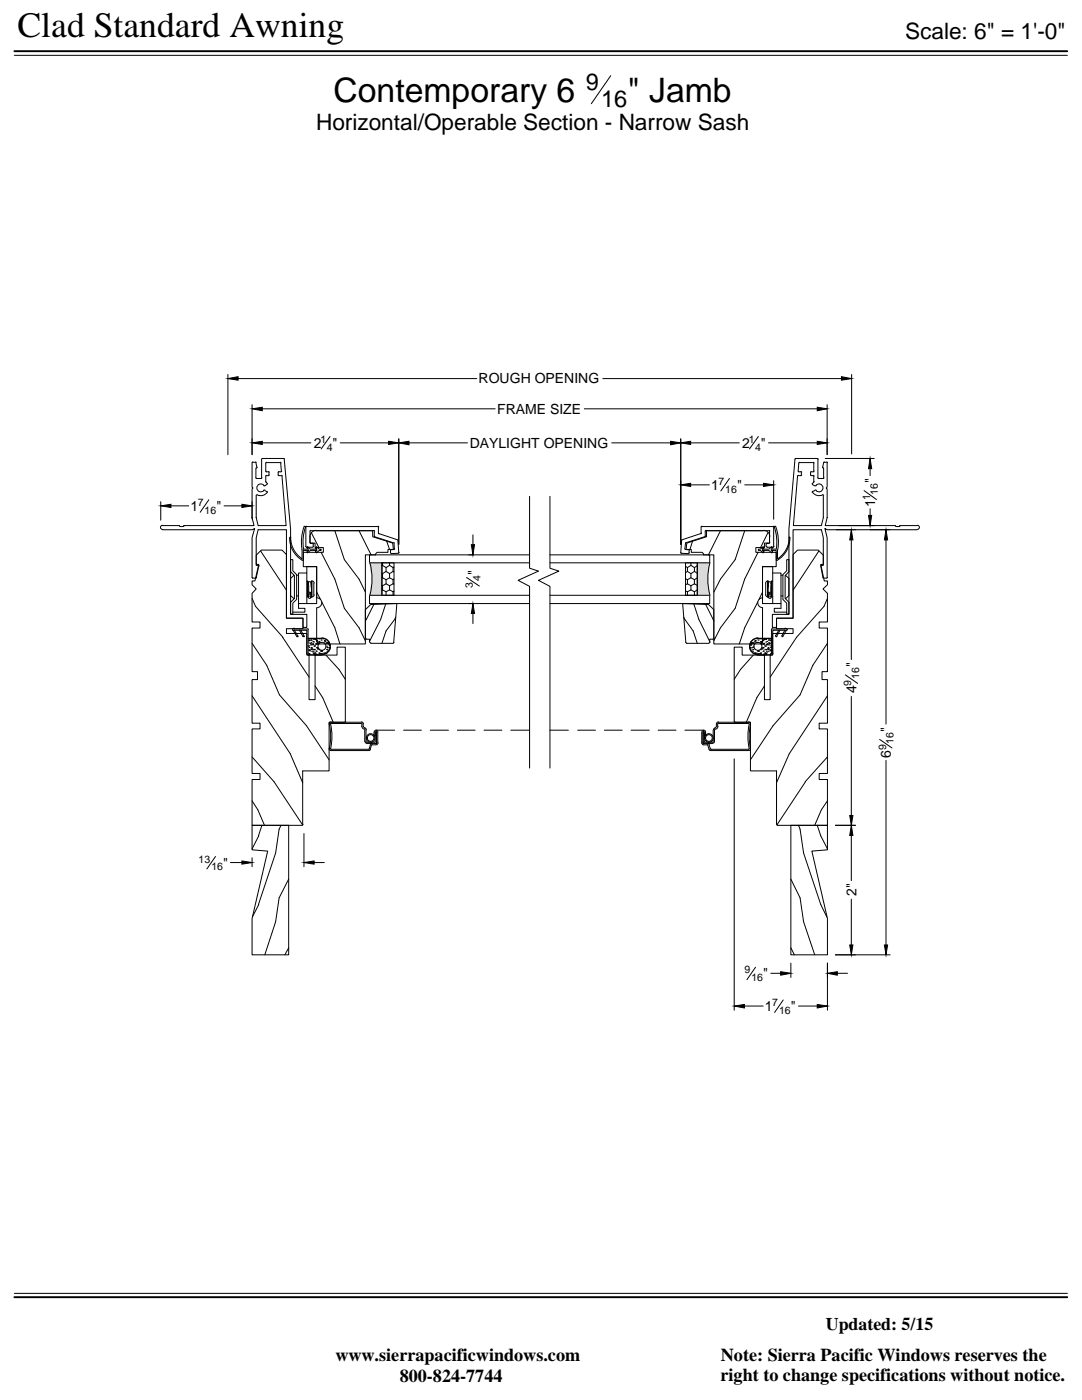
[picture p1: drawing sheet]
<svg xmlns="http://www.w3.org/2000/svg" width="216mm" height="279mm" viewBox="0 0 216 279" stroke-linecap="round" stroke-linejoin="round" font-family="sans-serif">
<!-- layer: DIM -->
<g fill="none" stroke="#000" stroke-width=".2">
<path d="M2.9 11h210.1M121.9 15.1l-3.9 5.6M45.5 74.7v16M47.5 75.6h47.6M120.3 75.6h47.6M169.9 74.7v15.9M41.7 99.8l-1.8 2.4M50.3 80.8v9.9M52.3 81.6h46.5M52.3 88.4h9.7M65.9 87.1l-1.8 2.5M67.9 88.4h9.6"/>
<path d="M79.6 87.6v21M81.6 88.4h11.7M116.6 81.6h46.5M122.1 88.4h11.7M135.8 87.6v21M137.8 88.4h9.7M137.8 96.8h3.7M145.5 95.5l-1.7 2.5M148.6 96.8h3.7M151.3 87.1l-1.8 2.5M153.4 88.4h9.7M154.4 95.9v7.7"/>
<path d="M164.7 91.5h9.7M165 80.8v9.9M172.4 97.9l2.5 1.8M173.6 93.5v1.4M32.1 100.1v3.7M34.1 101h3.6M44.7 101h3.6M50.3 100.1v3.5M93.1 115.2l2.5 1.8M93.5 110.7h1M94.4 106.7v2M166.9 105.7h3.8"/>
<path d="M167.4 104.9h7M169.9 107.8v23.8M173.6 105.7h4M173.6 101.5v1.4M176.8 107.8v36.7M93.5 120.5h1M94.4 122.4v2.1M168.7 134.7l2.4 1.7M169.9 139v23.7M146.5 151.4v50.2M175.5 147.6l2.5 1.7M176.8 151.8v36.8"/>
<path d="M43 170.9l-1.7 2.5M46 172.1h2.3M50.3 171.2v1.8M60.6 166.4v6.6M62.7 172.1h2M166.7 164.7h4M169.9 166.7v9.1M169.9 179.4v9.2M150.8 193l-1.8 2.5M153.8 194.2h2M156.3 199.6l-1.7 2.4M157.8 192.2v2.9"/>
<path d="M165.1 192.2v9.4M166.7 190.6h10.9M167.1 194.2h2M148.5 200.8h3.8M159.3 200.8h3.8M2.9 258.1h210.1"/>
</g>
<g fill="#000" stroke="#000" stroke-width=".2">
<path d="M45.5 75.6l2-.4v.7zM167.9 75.2l2 .4-2 .3zM50.3 81.6l2-.3v.7zM50.3 88.4l2-.3v.6zM77.5 88.1l2.1 .3-2.1 .3zM79.6 88.4l2-.3v.7zM133.8 88.1l2 .3-2 .4zM135.8 88.4l2-.3v.6zM135.8 96.8l2-.4v.7zM152.3 96.4l2.1 .4-2.1 .3zM163.1 81.3l1.9 .3-1.9 .4zM163.1 88.1l1.9 .3-1.9 .3z"/>
<path d="M173.6 91.5l.3 2h-.6zM32.1 101l2-.4v.7zM48.3 100.6l2 .4-2 .3zM94.1 108.7h.6l-.3 2zM169.9 105.7l.3 2.1h-.6zM173.3 102.9h.6l-.3 2zM176.8 105.7l.3 2.1h-.6zM94.4 120.5l.3 1.9h-.6zM48.3 171.8l2 .3-2 .4zM60.6 172.1l2.1-.3v.7zM169.6 162.7h.6l-.3 2zM169.9 164.7l.3 2h-.6z"/>
<path d="M155.8 193.9l2 .3-2 .4zM165.1 194.2l2-.3v.7zM169.6 188.6h.6l-.3 2zM176.5 188.6h.6l-.3 2zM146.5 200.8l2-.3v.7zM163.1 200.5l2 .3-2 .4z"/>
</g>
<!-- layer: PRODUCTS -->
<g fill="none" stroke="#000" stroke-width=".2">
<path d="M50.3 92.4v4.8l.2 .2-.2 .2v5.7M50.4 92.3h.5M50.5 92.2l-.2 .2M51 92.2l.1 .1M51.1 95.3l.1 .2M51.1 92.3l.2 1M51.1 98.9v4.4M51.2 95.5h.9M51.3 93.2l-.2 .2v2M51.4 98.8l-.3 .1M52.2 91.7v3.7M52.3 95.3l-.2 .2"/>
<path d="M52.3 91.5h4.3M52.4 91.5l-.2 .2M52.6 96.9h.3M52.6 96.8a.79 .79 0 0 0-1.1 0 .79 .79 0 0 0 0 1.1 .79 .79 0 0 0 1.1 0M52.8 97.9l.4 .2M52.9 97.8l-.3 .1M53 94l.2 .2h.3M53 96.1a.4 .4 0 0 1 .3 .6M53.2 94.9h.3M53.2 92.3h2.7M53.2 92.3l-.2 .1v1.6M53.2 94.9l-.2 .1v1.1"/>
<path d="M53.2 96.7l-.4 .3M53.3 98.1a1.31 1.31 0 0 1-1.9 .7M53.6 94.1l.1 .2M53.7 94.3v.5M53.7 94.8l-.1 .1M55.6 94.9h.5M55.6 94.2h.4M55.7 94.1l-.2 .2v.5l.2 .1M55.9 92.3l.2 .1M56 92.4l.1 1.6M56.2 94.9l.1 .1M56.2 94l-.2 .2"/>
<path d="M56.3 95.1l.8 9.8h-5.6l-.4-1.6M56.6 91.5l.2 .1M56.7 91.6l1.3 14v17h3.2v2.6h-.7v-1.8h-3.3v-17.7h-5.7l-.4 1.6v5.5h.4M105.7 99.1v14.3l1.7 .6-4 1.8 2.3 1.2v36.3M109.7 99.1v14.3l1.8 .6-4.1 1.8 2.3 1.2v36.3M158.8 91.5h4.3M158.8 91.5l-.2 .1-1.2 14v17h-3.3v2.6h.8v-1.8h3.3v-17.7h5.7l.4 1.6v5.5h-.4M159.3 94.9l-.2 .2-.8 9.8h5.6l.4-1.6v-4.4M159.4 92.4l-.1 1.6 .1 .2M159.4 94.2h.4M159.5 92.3h2.7M159.6 92.3l-.2 .1"/>
<path d="M159.8 94.1l.2 .2M159.9 94.3v.5M160 94.8l-.2 .1h-.5M161.9 94.9h.3M161.9 94.1l-.2 .2v.5l.2 .1M162.1 96.5v.2M162.1 96.7l.5 .3M162.1 98.1v.2M162.2 98.3a1.71 1.71 0 0 0 2.1 .5v.1M162.3 92.3l.1 .1M162.3 94.9l.1 .1M162.4 92.4v1.6"/>
<path d="M162.4 95.1v1M162.4 94l-.1 .2h-.4M162.4 96.1l-.2 .4M162.6 97.9l-.5 .2M162.6 97.8l.3 .1M162.8 96.8a.79 .79 0 0 1 1.2 0 .79 .79 0 0 1 0 1.1 .79 .79 0 0 1-1.2 0M162.9 96.9h-.3M163.1 91.5l.2 .2M163.2 95.3l.2 .2M163.2 91.7v3.7M163.3 95.5h.9M164.2 93.2l.1 .2"/>
<path d="M164.3 93.4v2M164.4 95.3l-.2 .2M164.5 92.3h.4M164.5 92.2l-.2 .1-.1 1M164.9 92.2l.2 .2M165 92.4v4.8l-.1 .2 .1 .2v5.7l-.3 1.6 14 .1M32.4 104.9l3.4 .1M32.4 105.7h18l.4-.2-.5 1.8v7.9l.7 .2M32.4 104.8a.41 .41 0 0 0-.4 .4 .41 .41 0 0 0 .4 .5M35.8 104.9l.2 .2h.5M36.7 104.9l-.1 .2M50.3 103.3h.1"/>
<path d="M50.3 103.3l.4 1.6-14.1 .1M50.3 119.4l.7 1.6 5.5 6.2M51.1 103.3h.1M51.2 115.2l-.2 .2M51.5 112.8l.2 .2M51.6 113l-.5 2.3M52 110l5.2 7.8M57.8 107.3a5.1 5.1 0 0 0 2.5 4.5M58 111.7h.4v2.2l.8 .8v4.9l-.8 .8v2.1h-.4v-2.3l.7-.8v-4.5l-.7-.8zM58 107.2a5.2 5.2 0 0 0 2.3 4.3v-1.8M58 107.2l-.1 .1M58.7 114.8l-.7 .6v3.5l.7 .6"/>
<path d="M59.2 118.9h.4M59.2 114.8h.4M60.5 109.6h1l-.3-.3 .1-.2 .6 .5h1.4l-.4-.3 .2-.2 .6 .5h.4v.2h-.4l-.6 .6-.2-.3 .4-.3h-1.4l-.6 .6-.1-.3 .3-.3h-1v2h-.2M60.7 105.1h.2a10.4 10.4 0 0 0-.3 4.5M60.7 105.1l-.5 1.9-.1 1.4 .2 1.3M61 105.2v3.9M61 109.1l.2 .1M61.2 105.1h14.2M61.2 109.2h1.1M61.2 105l-.2 .2M61.2 114.4h-1.6v7h1.2v.8h-2.4M61.2 116h.1v3.1"/>
<path d="M61.2 113.1h2v7.4h-2zM61.2 119.1h.1M61.4 115.9l.1 .1M61.5 116.3l.1 .2M61.5 119l-.1 .1M61.5 116.1v3M61.5 118.6v.6M61.5 116.3v.2M61.6 116.1h.4v.2l.2 1.9h-.3h-.3zM61.7 118.2v.3h.2v-.3M61.7 118.5l-.2 .3M61.9 106v2.2l.1 .2"/>
<path d="M62 118.5l.2 .3M62 105.9h12.6M62 108.5h.3M62 105.8l-.1 .2M62 118.6v.6M62.1 119l.1 .1M62.1 106.3l1.5 3M62.1 116.1v1.1M62.1 118.2v.9M62.2 116.3l-.1 .1M62.2 116v3.1zM62.2 115.9l-.1 .1"/>
<path d="M62.3 115.9l.3 .2 .1 .3M62.3 108.4l.3 .2M62.5 108.6v.4M62.6 109l-.3 .2M62.6 116.4v2.3M62.7 118.7l-.2 .4h-.2M63.1 105.9h11.3v1.2l4 1.3 .1 1.3h-1.1v.5h-2.1l-.4 .3v.2h-2v17.8h-9.3M63.1 105.8a1.24 1.24 0 0 0-1.2 1.3v1.3h1v.9h1.6v.9h-4v2.9h2.7v6.2a.98 .98 0 0 1 1 1 .98 .98 0 0 1-1 1M63.2 118.2l.8 1.4M64.1 110.2l2.7 5.4 1.9 5.8 2.9 3.9 1.3 2.6M66.8 105.9l1.9 5.8 2.9 3.9 1.3 2.6M71.6 105.9l2.4 4.8"/>
<path d="M73.7 112.3h2.5v6.5h-2.5M73.8 112.3a12.4 12.4 0 0 1 0 6.5M74.6 105.8l.1 .2M74.7 106v1M74.7 107l.1 .1M74.7 107.1l3.8 1.2M75.4 105l.2 .2M75.5 105.2l.1 1.3M75.6 106.5l3.8 1.3 .2 2.5M76.2 112.3h2.4v6.5h-2.4zM76.2 115.3h.1M76.2 114.4l.1 .1"/>
<path d="M76.2 116.8l.1 .1M76.3 112.3v.5M76.3 114.5v.8M76.3 116.9v.8M76.3 112.8l-.1 .1M76.3 117.7l-.1 .1M76.3 112.8l.7 .5M76.3 115.3l.7 .4M76.3 117.7l.7 .4M77 113.3v.7M77 115.7v.8M77 118.1v.7"/>
<path d="M77 114l-.7 .5M77 116.5l-.7 .4M77 114l.7 .5M77 116.5l.7 .4M77.2 108l.5 1.7M77.7 112.3v.5M77.7 114.5v.8M77.7 116.9v.8M77.7 112.8l-.7 .5M77.7 115.3l-.7 .4M77.7 117.7l-.7 .4M77.7 112.8l.7 .5"/>
<path d="M77.7 115.3l.7 .4M77.7 117.7l.7 .4M77.9 110.3l.3 .2M78.1 109.7l-.2 .2v.4M78.4 113.3v.7M78.4 115.7v.8M78.4 118.1v.7M78.4 114l-.7 .5M78.4 116.5l-.7 .4M78.4 114l.2 .2M78.4 116.5l.2 .1M78.6 108.3l.1 .1"/>
<path d="M78.6 113.1l-.2 .2M78.6 115.6l-.2 .1M78.6 118l-.2 .1M78.6 108.5l.1 1M78.7 109.5v.1l-.6 .1M79.4 110.4l-1.3 .1M79.6 110.2l-.1 .2M105.7 110.7h-32v1.6h32M105.7 118.8h-32v1.7h32M109.7 110.7h31.9v1.6h-31.9M109.7 118.8h31.9v1.7h-31.9M135.8 110.2l.2 .2"/>
<path d="M135.9 110.4l1.4 .1M136.7 109.5v.1l.6 .1M136.8 112.3h2.3v6.5h-2.3zM136.8 113l.4 .3M136.8 115.5l.4 .2M136.8 117.9l.4 .2M136.8 108.5l-.1 1M136.9 108.3l-.1 .1M137.2 113.3v.7M137.2 115.7v.8M137.2 118.1v.7M137.2 114l-.4 .3"/>
<path d="M137.2 116.5l-.4 .2M137.2 114l.7 .5M137.2 116.5l.7 .4M137.3 109.7l.2 .2M137.5 109.9v.4M137.5 110.3l-.2 .2M137.9 112.3v.5M137.9 114.5v.8M137.9 116.9v.8M137.9 112.8l-.7 .5M137.9 115.3l-.7 .4M137.9 117.7l-.7 .4"/>
<path d="M137.9 112.8l.7 .5M137.9 115.3l.7 .4M137.9 117.7l.7 .4M138.2 108l-.5 1.7M138.6 113.3v.7M138.6 115.7v.8M138.6 118.1v.7M138.6 114l-.7 .5M138.6 116.5l-.7 .4M138.6 114l.5 .4M138.6 116.5l.5 .3M139.1 112.9l-.5 .4"/>
<path d="M139.1 115.3l-.5 .4M139.1 117.7l-.5 .4M139.8 106.5l-3.8 1.3-.2 2.5M139.9 105.2v1.2M140 106.4l-.2 .1M140 105.1h14.2M140.1 105l-.2 .2M140.6 107.1l-3.8 1.2M140.7 106v1M140.8 107l-.1 .1M140.9 105.9h12.5M140.9 105.8l-.2 .2"/>
<path d="M141.6 112.3h-2.5v6.5h2.5M141.7 112.3a12.4 12.4 0 0 0 0 6.5M143.8 105.9l-2.4 4.8M148.6 105.9l-1.9 5.8-2.9 3.9-1.4 2.6M151.3 110.2l-2.7 5.4-1.9 5.8-2.9 3.9-1.4 2.6M152.2 113.1h2v7.4h-2zM152.2 118.2l-.7 1.4M152.2 119.3a.98 .98 0 0 0-1 1 .98 .98 0 0 0 1 1M152.3 105.9h-11.3v1.2l-4 1.3-.1 1.3h1v.5h2.2l.3 .3v.2h2v17.8h9.4M152.4 105.8a1.24 1.24 0 0 1 1.2 1.3M152.9 108.6v.4M152.9 109l.2 .2"/>
<path d="M153.1 108.5h.3M153.1 109.2h1.1M153.1 108.4l-.2 .2M153.2 116h.1M153.2 119.1h.1M153.2 116v3.1zM153.2 106.3l-1.4 3M153.3 116.3v.1M153.3 116.1v1.1M153.3 118.2v.9M153.3 116a.38 .38 0 0 0-.5 .4v2.3l.2 .4 .3-.1M153.4 118.6v.6"/>
<path d="M153.5 105.8l.1 .2M153.5 118.5h.2M153.5 118.2v.3M153.5 118.5l-.2 .3M153.6 107.1v1.3h-1.1v.9h-1.7v.9h4.1v2.9h-2.7v6.2M153.6 106v2.3M153.6 108.2l-.1 .2M153.7 118.2v.3M153.7 118.5l.2 .3M153.7 118.2h-.5l.1-1.7 .1-.4h.2l.3 .2-.1 1.9M153.9 118.6v.6M153.9 116.3v.2"/>
<path d="M153.9 119l.1 .1M153.9 116.1v3M154 115.9l-.1 .1M154.2 114.4h1.6v7h-1.3v.8h2.5M154.2 116h-.2v3.1h.2M154.3 105l.1 .2M154.4 105.2v3.9M154.4 109.1l-.1 .1M154.8 105.1l.3 1.3 .2 1.3-.1 2M154.8 105.1h-.3a10.4 10.4 0 0 1 .4 4.5M154.9 109.6h-1l.3-.3-.2-.2-.6 .5h-1.3l.4-.3-.2-.2-.6 .5h-.4v.2h.4l.6 .6 .2-.3-.4-.3h1.3l.6 .6 .2-.3-.3-.3h1v2h.2M155.1 109.7v1.8"/>
<path d="M155.8 118.9h.4M155.8 114.8h.4M156.7 114.8l.7 .6v3.5l-.7 .6M157 111.7h.4v2.4l-.7 .8v4.5l.7 .8v2.3h-.4v-2.1l-.8-.8v-4.9l.8-.8zM157.4 107.2h.2a4.9 4.9 0 0 1-2.5 4.6M157.5 107.2a5.2 5.2 0 0 1-2.3 4.3M163.4 110l-5.2 7.8M163.9 112.8l-.1 .2 .4 2.3M164.2 115.2l.7 .2M164.3 103.3h.1M165.1 103.3h.1M165.1 115.2l-.2 .2"/>
<path d="M165.1 119.4l-.7 1.6-5.5 6.2-5.2 7.9M178.7 104.9l.2 .2h.5M179.6 104.9l-.2 .2M183 104.9l-3.5 .1M183 105.7h-18l-.4-.2 .4 1.8v7.9M183 104.8a.41 .41 0 0 1 .5 .4 .41 .41 0 0 1-.5 .5M50.3 128.4l2.9 4.4 2.6 5.9 5.4 6.1 4.5 6.8M50.3 138.9l7.6 11.5 2.5 5.8M56.4 127.2l5.3 7.9M58.4 125.6l.1 .2M58.5 125.8h2.6l.2 .1M58.5 125.8l.8 1.2"/>
<path d="M58.7 125.8l.7 1.1M59.3 127.1h.1M59.4 126.8v.2M59.6 120.5h1.6M59.8 125.8l.7 1.3M60 125.8l.6 1.2M60.5 127h.1M60.6 127.1h.1M61.2 126v4.3l.1 .2 .3 .2M61.3 125.5h-2.6v-.2l-.3 .4M61.4 125.5l.1 .1M61.5 129h.1"/>
<path d="M61.5 127.4h2.7M61.5 125.7v4.6M61.5 130.3v.2l.4 .2M61.5 128.1h.1M61.5 129.8h.1M61.5 127.8h.1M61.6 129.7h.1M61.6 128.9h.1M61.6 127.5h.1M61.6 127.8h.1M61.6 130.7h2.6M61.7 130.4h.1"/>
<path d="M61.7 129.2h.1M61.7 127.8h.1M61.7 129.8h.1M61.8 129.9h.1M61.8 128.4h.1M61.9 127.8h.1M61.9 130.7h2.3M61.9 128.7h.1M61.9 128.5h.1M62 129.5h.1M62 127.7h.1M62 129.6h.1"/>
<path d="M62 128.2h.1M62.1 129.2h.1M62.1 128.5h.1M62.1 127.8h.1M62.1 129.3h.1M62.2 130h.1M62.2 128.7h.1M62.2 129.7h.1M62.2 129.5h.1M62.4 128.5h.1M62.4 128.6h.1M62.4 130.3h.1"/>
<path d="M62.4 128h.1M62.5 130h.1M62.6 128.1h.1M62.6 129.7h.1M62.6 127.6h.1M62.6 130.4h.1M62.6 128.9h.1M62.6 130.7h.1M62.7 130.4h.1M62.7 129h.1M62.7 129.6h.1M62.8 127.5h.1"/>
<path d="M62.8 130.3h.1M62.8 128.9h.1M62.9 127.6h.1M62.9 130.4h.1M62.9 136.9l1.5 2.3 2.1 4.9M62.9 130.6h.1M62.9 128.6h.1M63 129.9h.1M63 128.4h.1M63.1 127.8h.1M63.1 127.6h.1M63.1 130h.1"/>
<path d="M63.1 129.3h.1M63.1 128.5h.1M63.1 130.5h.1M63.2 129.2h.1M63.2 127.8h.1M63.2 127.8l.4 .7M63.2 121.3v6.8M63.3 128l.2 .4 .2 .1M63.3 128.6h.1M63.3 129.3h.1M63.3 129.5h.1M63.4 128.5h.1"/>
<path d="M63.4 129.5h.1M63.6 128.1h.1M63.6 130.5h.1M63.6 127.5h.1M63.6 130.3h.1M63.6 128h.1M63.6 129.7h.1M63.6 128.2h.1M63.7 130.4h.1M63.8 130.4h.1M64 130.5h.1M64 127.4h.1"/>
<path d="M64 129.9h.1M64 127.5h.1M64 130h.1M64.1 127.8h.1M64.1 130h.1M64.1 130.4h.1M64.2 129.9h.1M64.2 120.1l2.6 5.2 1 3.2M64.2 127.3a1.68 1.68 0 0 1 1.7 1.7 1.68 1.68 0 0 1-1.7 1.7M64.2 127.4a1.62 1.62 0 0 1 1.7 1.6 1.62 1.62 0 0 1-1.7 1.6M64.4 130.4h.1M64.4 127.5h.1"/>
<path d="M64.7 128.1h.1M64.7 130.4h.1M64.7 127.8h.1M64.8 127.9h.1M64.8 130.3h.1M64.8 128h.1M65 130.4h.1M65 128.3h.1M65 130.7l2.6 2.9 1.3 2M65.2 128.5h.1M65.2 129h.1M65.2 129.6h.1"/>
<path d="M65.2 128.2h.1M65.2 130h.1M65.2 129.2h.1M65.2 129.7h.1M65.3 129.3h.1M65.3 128.3h.1M65.4 129.9h.1M65.4 128.4h.1M65.5 128.5h.1M65.5 128.3h.1M65.6 128.6h.1M65.7 129.6h.1"/>
<path d="M65.7 128.8h.1M65.7 129.2h.1M65.7 129.3h.1M72.9 127.4v-5.7l1.1-1.1 5.2-.1-.6 7.7M73 127.3l.2 .3h.5v.5M73.8 128.1l.2 .2M74 128.4h4.4M74.6 120.6l-1.7 3.3M77 120.5l-1 3.1-2.3 4.4M78.6 128.2l-.2 .2M78.9 123.2l-1.9 2.7-.8 2.5M136.4 123.2l1.9 2.7 .8 2.5"/>
<path d="M137 128.4h4.4M138.4 120.5l1.1 3.1 2.1 4.4M140.8 120.6l1.6 3.3M141.7 128.1l-.2 .2M142.4 127.4v-5.7l-1-1.1-5.2-.1 .7 7.7 .2 .2M142.5 127.3l-.3 .3h-.6v.5M149.7 129.6h.1M149.7 129.2h.1M149.7 129.3h.1M149.7 128.8h.1M149.8 128.5h.1M149.8 128.6h.1"/>
<path d="M149.9 128.3h.1M149.9 128.5h.1M149.9 129.9h.1M150 129.3h.1M150 128.4h.1M150.1 128.3h.1M150.2 130h.1M150.2 129.2h.1M150.2 129.7h.1M150.2 128.5h.1M150.2 129h.1M150.2 129.6h.1"/>
<path d="M150.2 128.2h.1M150.3 130.7l-2.5 2.9-1.3 2M150.4 130.4h.1M150.4 128.3h.1M150.6 130.3h.1M150.6 128h.1M150.6 127.9h.1M150.7 130.4h.1M150.7 127.8h.1M150.8 128.1h.1M150.9 130.4h.1M151 127.5h.1"/>
<path d="M151.1 129.9h.1M151.2 130h.1M151.2 130.4h.1M151.2 130.7h2.6M151.2 127.4h2.7M151.2 130.7h2.4M151.2 120.1l-2.6 5.2-1.1 3.2M151.2 127.3a1.68 1.68 0 0 0-1.7 1.7 1.68 1.68 0 0 0 1.7 1.7M151.2 127.4a1.62 1.62 0 0 0-1.6 1.6 1.62 1.62 0 0 0 1.6 1.6M151.3 127.8h.1M151.3 127.5h.1M151.3 130h.1"/>
<path d="M151.4 129.9h.1M151.5 130.5h.1M151.5 127.4h.1M151.6 130.4h.1M151.7 130.4h.1M151.8 128.1h.1M151.8 130.5h.1M151.8 127.5h.1M151.8 130.3h.1M151.8 128h.1M151.8 129.7h.1M151.8 128.2h.1"/>
<path d="M151.9 129.5h.1M152 128.5h.1M152.1 129.5h.1M152.1 129.3h.1M152.2 128.6h.1M152.2 129.3h.1M152.2 127.8h.1M152.2 127.8l-.4 .7M152.2 121.3v6.8M152.2 130h.1M152.2 128.5h.1M152.2 129.2h.1"/>
<path d="M152.2 128l-.2 .4-.2 .1M152.3 129.3h.1M152.3 128.5h.1M152.3 127.8h.1M152.3 130.5h.1M152.3 127.6h.1M152.3 129.9h.1M152.4 128.4h.1M152.5 130.6h.1M152.5 128.6h.1M152.5 127.6h.1M152.5 127.5h.1"/>
<path d="M152.5 130.4h.1M152.5 128.9h.1M152.5 136.9l-1.5 2.3-2.1 4.9M152.6 129.6h.1M152.6 130.3h.1M152.6 127.5h.1M152.7 129h.1M152.7 130.4h.1M152.8 129.7h.1M152.8 128.9h.1M152.8 128.1h.1M152.8 130.7h.1"/>
<path d="M152.8 127.6h.1M152.8 130.4h.1M152.9 129.7h.1M152.9 130h.1M152.9 128.6h.1M153 128.6h.1M153 130.3h.1M153 128h.1M153 128.5h.1M153.1 129.5h.1M153.2 129.7h.1M153.2 128.7h.1"/>
<path d="M153.2 130h.1M153.2 129.2h.1M153.3 128.5h.1M153.3 127.8h.1M153.3 129.3h.1M153.3 129.6h.1M153.4 127.7h.1M153.4 129.5h.1M153.4 128.2h.1M153.4 128.5h.1M153.5 128.7h.1M153.6 127.8h.1"/>
<path d="M153.6 129.9h.1M153.6 128.4h.1M153.7 129.8h.1M153.7 130.4h.1M153.7 129.7h.1M153.7 127.5h.1M153.7 129.2h.1M153.7 127.8h.1M153.8 128.9h.1M153.8 128.1h.1M153.8 127.8h.1M153.9 129.8h.1"/>
<path d="M153.9 127.8h.1M153.9 129h.1M153.9 125.7v4.6M154 130.3l-.1 .2-.3 .2M154.1 125.5h2.6v-.2l.3 .4M154.1 125.5l-.2 .1M154.2 120.5h1.6M154.2 130.3v.2l-.4 .2M154.3 125.8h2.6M154.3 125.8l-.1 .1v4.5M154.8 126.8v.2M154.8 127.1h.1"/>
<path d="M155 127h-.1M155.4 125.8l-.6 1.1M155.6 125.8l-.7 1.3M156.2 127l-.2 .1M156.6 125.8l-.5 1.2M156.9 125.8l-.7 1.2M157.1 125.6l-.2 .2M165.1 128.4l-2.9 4.4-2.6 5.9-5.4 6.1-4.5 6.8M165.1 138.9l-7.6 11.5-2.6 5.8M50.3 159.8l1.1 1.8 1.4 3.1M50.3 151.1l4.4 4.9 5.7 8.6M65.7 149.4l.1 .3 .2 .1h7.6"/>
<path d="M65.9 149.4l.2 .1h7.4M66 144.5l.2 2.1-.2 2.8M66 144.1l-.3 .2a11.3 11.3 0 0 1 0 5.1M66 144.4h6.1M66 144.1h6.1M66.1 144.3l-.2 .2M68.7 144.1h-3v9.8h-5.3v10.6M68.9 143.9v-14.7h-1.6v1.5h-4.4v8.9h-1.2v-8.9h-.5v-4.3h-4v-.9h3.3v-2.1h-3.3v-12.7l-.9-.9h-4.2l-1 1v1.8h.5l-.7 3.3h-.6v.8l.8 .8-.8 .9v5.7h1.6v1.2h-1.6v8.7h1.1v1.6h-1.1v8.7h1.6v1.2h-1.6v8.9h1.6v1.2h-1.6v9.1h9.9M69 143.9l-.3 .2M72.1 144.1h.2l.2 .4M72.1 144.3l.2 .2M72.2 144.5v.5"/>
<path d="M72.2 144.9l.1 .3 .5 .3M72.5 144.5v.5M72.5 145l.5 .4 .1 .3M72.7 145.5l.1 .1M72.8 145.7v2.3M72.8 148l.1 .2 .3 .1M73 145.7v2.4h1.9v-1.9h.2v2.1v-2.2M73.2 148.4h1.8M73.7 149.4l-.1 .1M73.9 149.6l-.3 .2M73.9 148.6l-.2 .9M74.2 148.3l-.3 .2"/>
<path d="M74.2 148.6h.8M74.3 148.6l-.4 1M74.6 146.1v.8h.3v-.8M74.7 146.1a.35 .35 0 0 1 .3-.4 .35 .35 0 0 1 .4 .4v2.2M74.9 146.1l.1-.1 .1 .1M75 145.7h3.7M75.1 148.2l-.1 .1M75.2 148.2l-.2 .2M75.4 148.2l-.2 .4h-.2M80.5 145.7h3.6M85.9 145.7h3.6M91.3 145.7h3.5"/>
<path d="M96.6 145.7h3.5M101.9 145.7h3.8M109.7 145.7h3.7M115.3 145.7h3.5M120.6 145.7h3.5M125.9 145.7h3.6M131.3 145.7h3.6M136.7 145.7h3.7M140 146.1l.1 2.3 .3 .2h.7M140.1 146.1a.35 .35 0 0 1 .3-.4 .35 .35 0 0 1 .4 .4v.8h-.3v-.8M140.3 146.1v2.2M140.3 148.2l.1 .2h1.8"/>
<path d="M140.3 148.2l.1 .1M140.5 146.1l-.1-.1-.1 .1M141.1 148.6l.2 .1M141.2 148.7l.3 .9 .3 .2M141.3 148.3l.2 .2M141.5 148.6l.2 .9M141.7 149.4l.2 .1M141.9 149.5h7.4M142.3 145.7v2.4h-1.8v-1.9h-.2v2.1M142.6 148l-.1 .2-.3 .1M142.6 145.7v2.3M142.7 145.5l-.1 .1"/>
<path d="M142.7 145.3l-.2 .1-.1 .3M142.9 144.5v.6l-.2 .2M143.2 144.5v.5M143.3 144.9l-.1 .3-.5 .3M143.3 144.4h6M143.3 144.1h6.1M143.3 144.3l-.1 .2M143.4 144.1h-.3l-.2 .4M146.5 143.9l.2 .2h3v9.8h5.2v10.6M146.5 143.9v-14.7h1.6v1.5h4.4v8.9h1.2v-8.9h.5v-4.3h4v-.9h-3.3v-2.1h3.3v-12.7l.9-.9h4.2l1 1v1.8h-.5l.7 3.3h.6v.8l-.9 .8 .9 .9v5.7h-1.6v1.2h1.6v8.7h-1.1v1.6h1.1v8.7h-1.6v1.2h1.6v8.9h-1.6v1.2h1.6v9.1h-9.9M149.3 144.3l.2 .2M149.4 144.1l.3 .2a12.8 12.8 0 0 0 .1 5.1"/>
<path d="M149.5 144.5a13.4 13.4 0 0 0-.1 5h-.1M149.7 149.4v.3l-.3 .1h-7.7M160.7 156l-5.7 8.6M165.1 159.8l-1.2 1.8-1.3 3.1M165.1 151.1l-4.4 4.9M50.3 164.7h7.3v25.9h-7.3v-7.3l3.1-13.4-3.1-.3zM51.6 166.8l-1.3 2.6M52.3 164.7l-.7 2.1M56.1 164.7l-.4 .8-.7 4.7-3.4 10.3M57.6 175.4l-1.9 3.8-.7 4.8-2.2 6.6M60.5 164.5l-.3 .2M155 164.5l.2 .2"/>
<path d="M157.8 164.7h7.3v4.9l-3.1 .3 3.1 13.4v7.3h-7.3zM157.8 175.4l1.8 3.8 .7 4.8 2.3 6.6M159.3 164.7l.3 .8 .7 4.7 3.5 10.3 1.2 2.5M163.1 164.7l.7 2.1 1.3 2.6M51.6 180.5l-1.2 2.5M57.6 189.2l-.8 1.4M157.8 189.2l.7 1.4"/>
<circle cx="61.8" cy="119.2" r=".26"/>
<circle cx="153.6" cy="119.2" r=".26"/>
<circle cx="64.2" cy="129" r=".79"/>
<circle cx="151.2" cy="129" r=".79"/>
<circle cx="74" cy="147.3" r=".67"/>
<circle cx="74" cy="147.3" r=".86"/>
<circle cx="141.5" cy="147.3" r=".67"/>
<circle cx="141.5" cy="147.3" r=".86"/>
</g>
<g fill="#dbdbdb" stroke="#dbdbdb" stroke-width=".2">
<path d="M73.7 112.3h2.5z"/>
<path d="M74 117.2h2.2v1.6z"/>
<path d="M139.1 112.3h2.5z"/>
<path d="M139.1 117.2h2.2l.3 1.6z"/>
<path d="M73.7 112.3l.3 1.7h2.2zM73.7 112.3h2.5v1.7z"/>
<path d="M74 114l.2 1.6h2zM74 114h2.2v1.6z"/>
<path d="M74.2 115.6l-.2 1.6h2.2zM74.2 115.6h2v1.6z"/>
<path d="M73.7 118.8h2.5zM74 117.2l2.2 1.6h-2.5z"/>
<path d="M139.1 112.3v1.7h2.2zM139.1 112.3h2.5l-.3 1.7z"/>
<path d="M139.1 114v1.6h2.1zM139.1 114h2.2l-.1 1.6z"/>
<path d="M139.1 115.6v1.6h2.2zM139.1 115.6h2.1l.1 1.6z"/>
<path d="M139.1 118.8h2.5zM139.1 117.2l2.5 1.6h-2.5z"/>
</g>
<!-- layer: DIM -->
<path d="M2.9 10.2h210.1M2.9 258.9h210.1" fill="none" stroke="#000" stroke-width=".38"/>
<text font-size="7.1" x="3.5" y="7.4">Clad Standard Awning</text>
<g font-size="6.7">
<text x="66.6" y="20.3">Contemporary 6</text>
<text x="125.3" y="20.3">&quot; Jamb</text>
</g>
<g font-size="4.7">
<text x="116.9" y="17.9">9</text>
<text x="120" y="21.3">16</text>
</g>
<g font-size="4.5">
<text x="180.6" y="7.8">Scale: 6&quot; = 1'-0&quot;</text>
<text x="63.1" y="25.9">Horizontal/Operable Section - Narrow Sash</text>
</g>
<g font-size="3.6">
<text x="164.8" y="265.4">Updated: 5/15</text>
<text x="66.9" y="271.6">www.sierrapacificwindows.com</text>
<text x="79.8" y="275.7">800-824-7744</text>
<text x="143.8" y="275.6">right to change specifications without notice.</text>
<text x="143.8" y="271.5">Note: Sierra Pacific Windows reserves the</text>
</g>
<g font-size="2.8">
<text x="95.5" y="76.5">ROUGH OPENING</text>
<text x="99.2" y="82.6">FRAME SIZE</text>
<text x="62.6" y="89.4">2</text>
<text x="66.4" y="89.4">&quot;</text>
<text x="93.7" y="89.4">DAYLIGHT OPENING</text>
<text x="148.1" y="89.4">2</text>
<text x="151.8" y="89.4">&quot;</text>
<text x="38" y="102">1</text>
<text x="43.2" y="102">&quot;</text>
<text x="141.9" y="97.8">1</text>
<text x="147.1" y="97.8">&quot;</text>
<text x="174.6" y="101.1" transform="rotate(-90 174.6 101.1)">1</text>
<text x="174.6" y="96.4" transform="rotate(-90 174.6 96.4)">&quot;</text>
<text x="95.4" y="114.7" transform="rotate(-90 95.4 114.7)">&quot;</text>
<text x="170.9" y="133.2" transform="rotate(-90 170.9 133.2)">&quot;</text>
<text x="170.9" y="138.4" transform="rotate(-90 170.9 138.4)">4</text>
<text x="177.7" y="146" transform="rotate(-90 177.7 146)">&quot;</text>
<text x="177.7" y="151.2" transform="rotate(-90 177.7 151.2)">6</text>
<text x="44.5" y="173.2">&quot;</text>
<text x="170.9" y="178.9" transform="rotate(-90 170.9 178.9)">2&quot;</text>
<text x="152.3" y="195.3">&quot;</text>
<text x="152.6" y="201.8">1</text>
<text x="157.8" y="201.8">&quot;</text>
</g>
<g font-size="2.1">
<text x="64" y="88.4">1</text>
<text x="65.2" y="89.9">4</text>
<text x="149.4" y="88.4">1</text>
<text x="150.7" y="89.9">4</text>
<text x="39.5" y="101">7</text>
<text x="143.4" y="96.8">7</text>
<text x="144.7" y="98.3">16</text>
<text x="173.6" y="99.8" transform="rotate(-90 173.6 99.8)">1</text>
<text x="175.1" y="98.8" transform="rotate(-90 175.1 98.8)">16</text>
<text x="40.8" y="102.5">16</text>
<text x="94.4" y="117.4" transform="rotate(-90 94.4 117.4)">3</text>
<text x="95.9" y="115.9" transform="rotate(-90 95.9 115.9)">4</text>
<text x="169.9" y="136.9" transform="rotate(-90 169.9 136.9)">9</text>
<text x="171.5" y="135.5" transform="rotate(-90 171.5 135.5)">16</text>
<text x="176.8" y="149.7" transform="rotate(-90 176.8 149.7)">9</text>
<text x="178.3" y="148.4" transform="rotate(-90 178.3 148.4)">16</text>
<text x="39.6" y="172.1">13</text>
<text x="42.2" y="173.7">16</text>
<text x="148.5" y="194.2">9</text>
<text x="149.9" y="195.8">16</text>
<text x="154.1" y="200.8">7</text>
<text x="155.5" y="202.4">16</text>
</g>
</svg>
